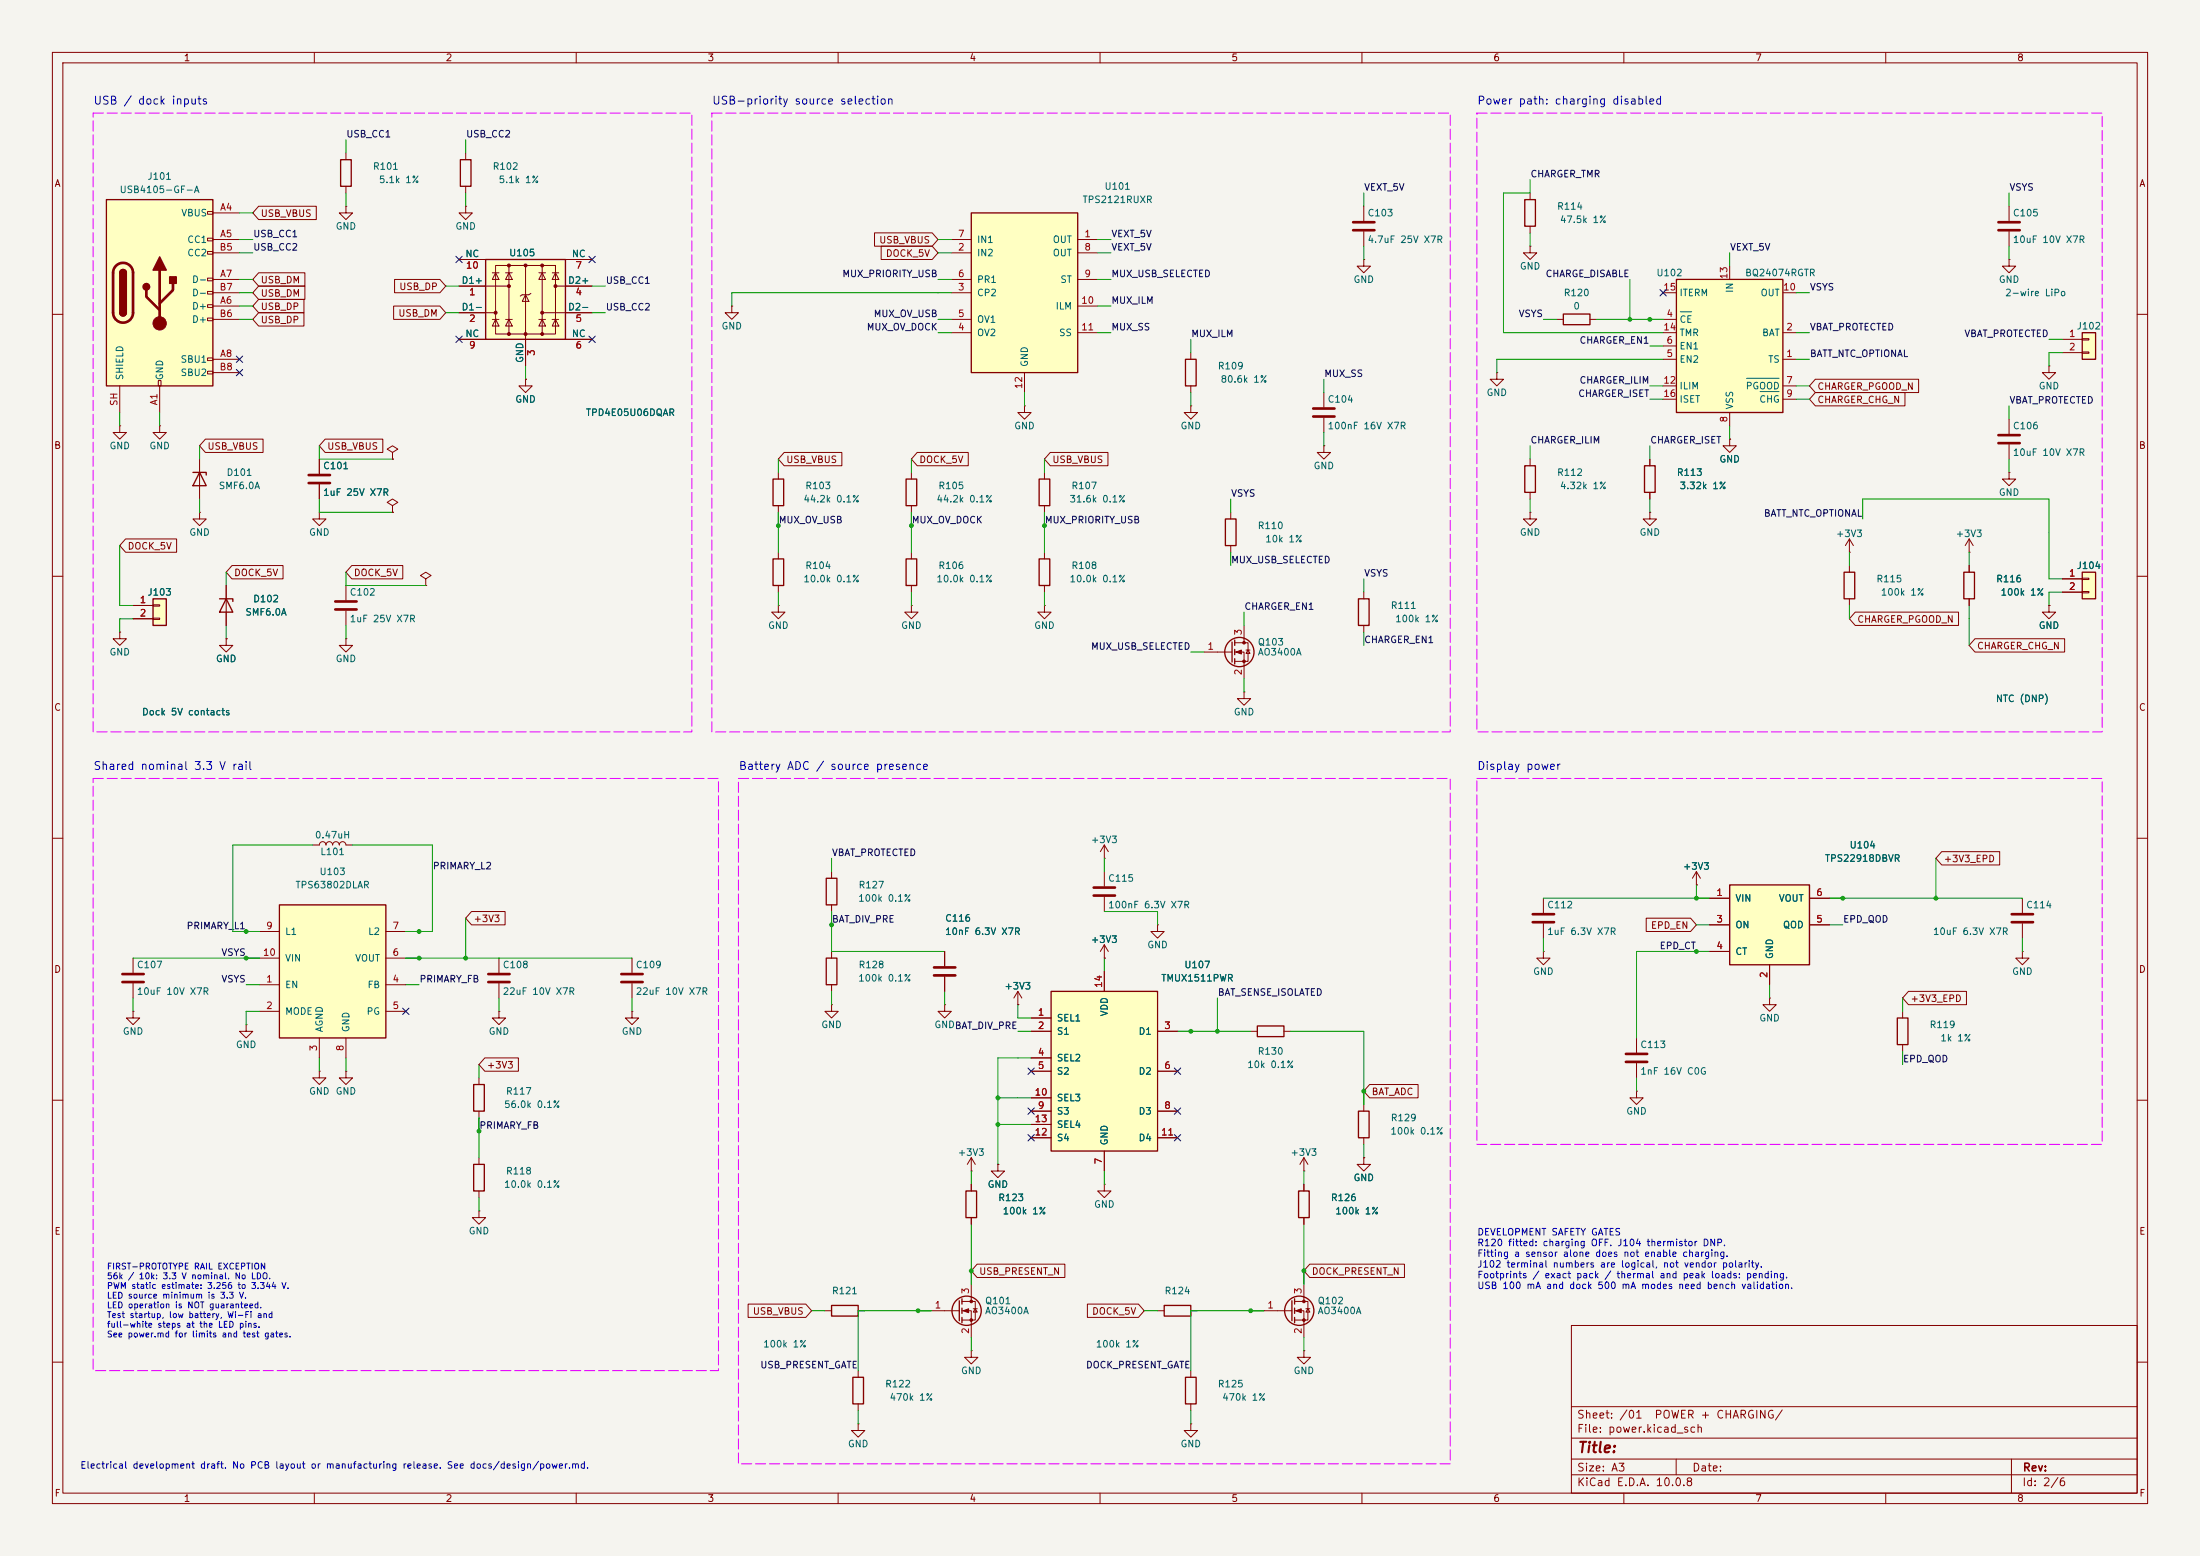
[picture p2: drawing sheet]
<svg xmlns="http://www.w3.org/2000/svg" width="420mm" height="297mm" viewBox="0 0 420 297" stroke-linecap="round" stroke-linejoin="round" font-family="sans-serif">
<path d="M0 0h420v297h-420z" fill="#f5f4ef" stroke="#f5f4ef" stroke-width=".19"/>
<g fill="none" stroke="#840000" stroke-width=".19">
<path d="M10 10h400v277h-400zM12 12h396v273h-396zM60 10v2M110 10v2M160 10v2M210 10v2M260 10v2M310 10v2M360 10v2M10 60h2M408 60h2M292.1 97.8v1.3h1.3l-1.3 1.2-1.3-1.2h1.3"/>
<path d="M292.1 97.8h.1M10 110h2M174 115.6v1.2h1.3l-1.3 1.3-1.3-1.3h1.3M174 115.6h.1M408 110h2M10 160h2M408 160h2M10 210h2M408 210h2M300 253h108v32h-108zM10 260h2M300 278.5h108"/>
<path d="M300 274.5h108M300 268.5h108M320 278.5v3M384 278.5v6.5M408 260h2M60 285v2M110 285v2M160 285v2M210 285v2M260 285v2M300 281.5h108M310 285v2"/>
<path d="M360 285v2"/>
</g>
<path d="M330.2 168.9h15.2v15.3h-15.2z" fill="#ffffc2"/>
<path d="M147.6 91.4h2v5.1h-2zM173 91.4h2v5.1h-2zM198.4 91.4h2v5.1h-2zM147.6 106.7h2v5.1h-2zM173 106.7h2v5.1h-2zM198.4 106.7h2v5.1h-2zM374.9 109.2h2v5.1h-2zM330.2 168.9h15.2v15.3h-15.2zM240 195.8h5.1v2.1h-5.1zM362.2 194.3h2v5.1h-2zM259.3 212.1h2.1v5.1h-2.1zM247.9 227.3h2v5.1h-2z" fill="none" stroke="#840000" stroke-width=".25"/>
<g fill="none" stroke="#840000" stroke-width=".19">
<path d="M195.6 77.5v1.2h1.2l-1.2 1.3-1.3-1.3h1.3M195.6 77.5h.1M148.6 90.2v1.2M148.6 96.5v1.3M174 90.2v1.2M174 96.5v1.3M199.4 90.2v1.2M199.4 96.5v1.3M148.6 105.4v1.3M148.6 111.8v1.2M174 105.4v1.3M174 111.8v1.2"/>
<path d="M199.4 115.6v1.2h1.3l-1.3 1.3-1.3-1.3h1.3M199.4 115.6h.1M199.4 105.4v1.3M199.4 111.8v1.2M375.9 108v1.2M375.9 114.3v1.3M391.2 115.6v1.2h1.2l-1.2 1.3-1.3-1.3h1.3M391.2 115.6h.1M294.6 171.5v2.7M294.6 176.3v2.8M323.8 168.9h.1M323.8 166.4l-.7 1.2"/>
<path d="M323.8 166.4l.8 1.2M323.8 166.4v2.5M326.4 171.5h3.8M326.4 176.5h3.8M345.4 171.5h3.8M345.4 176.5h3.8M386.1 171.5v2.7M386.1 176.3v2.8M95.2 182.9v2.8M95.2 187.7v2.8M120.6 193v1.3h1.3l-1.3 1.3-1.2-1.3h1.2M120.6 193h.1"/>
<path d="M120.6 182.9v2.8M120.6 187.7v2.8M238.8 196.9h1.2M245.1 196.9h1.3M294.6 181.6v1.3h1.3l-1.3 1.3-1.2-1.3h1.2M294.6 181.6h.1M312.4 198.1v2.8M326.4 181.6h3.8M337.8 190.5v1.3h1.3l-1.3 1.2-1.3-1.2h1.3M337.8 190.5h.1M337.8 184.2v3.8M363.2 193v1.3"/>
<path d="M363.2 199.4v1.3M386.1 181.6v1.3h1.2l-1.2 1.3-1.3-1.3h1.3M386.1 181.6h.1M260.3 210.8v1.3M260.3 217.2v1.2M312.4 208.3v1.3h1.3l-1.3 1.2-1.3-1.2h1.3M312.4 208.3h.1M312.4 202.9v2.8M91.4 231.1v1.3h1.3l-1.3 1.3-1.2-1.3h1.2M91.4 231.1h.1M248.9 223.5h.1M248.9 221l-.7 1.2"/>
<path d="M248.9 221l.8 1.2M248.9 221v2.5M248.9 226.1v1.2M248.9 232.4v1.3M260.3 221v1.2h1.3l-1.3 1.3-1.2-1.3h1.2M260.3 221h.1"/>
</g>
<path d="M292.6 174.5h4.1M292.6 176h4.1M384 174.5h4.1M384 176h4.1M93.2 185.9h4.1M93.2 187.5h4.1M118.6 185.9h4.1M118.6 187.5h4.1M310.4 201.2h4.1M310.4 202.7h4.1" fill="none" stroke="#840000" stroke-width=".51"/>
<path d="M397.5 109.2h2.5v5.1h-2.5z" fill="#ffffc2"/>
<path d="M397.5 109.2h2.5v5.1h-2.5z" fill="none" stroke="#840000" stroke-width=".25"/>
<g fill="none" stroke="#840000" stroke-width=".19">
<path d="M139.7 58.4v1.3h1.3l-1.3 1.3-1.3-1.3h1.3M139.7 58.4h.1M383.5 90.2v1.2h1.3l-1.3 1.3-1.2-1.3h1.2M383.5 90.2h.1M383.5 80v2.8M383.5 84.8v2.8M375.9 105.4h.1M375.9 102.9l-.7 1.2M375.9 102.9l.8 1.2M375.9 102.9v2.5M393.7 110.5h3.8M393.7 113h3.8"/>
<path d="M397.5 110.4h1.3v.2h-1.3zM397.5 112.9h1.3v.3h-1.3z"/>
</g>
<path d="M381.5 83.1h4.1M381.5 84.6h4.1" fill="none" stroke="#840000" stroke-width=".51"/>
<path d="M185.4 40.6h20.3v30.5h-20.3z" fill="#ffffc2"/>
<path d="M185.4 40.6h20.3v30.5h-20.3zM352 109.2h2.1v5.1h-2.1zM90.4 207h2.1v5.1h-2.1zM90.4 222.2h2.1v5.1h-2.1z" fill="none" stroke="#840000" stroke-width=".25"/>
<g fill="none" stroke="#840000" stroke-width=".19">
<path d="M383.5 39.4v2.8M181.6 45.7h3.8M181.6 48.3h3.8M181.6 55.9h3.8M181.6 53.3h3.8M205.7 45.7h3.8M205.7 48.3h3.8M205.7 53.3h3.8M205.7 58.4h3.8M383.5 44.2v2.8M181.6 63.5h3.8M181.6 61h3.8"/>
<path d="M195.6 71.1v3.8M205.7 63.5h3.8M148.6 115.6v1.2h1.3l-1.3 1.3-1.3-1.3h1.3M148.6 115.6h.1M353.1 108v1.2M353.1 114.3v1.3M95.2 193v1.3h1.3l-1.3 1.3-1.2-1.3h1.2M95.2 193h.1M158.7 191.8v1.2h1.3l-1.3 1.3-1.2-1.3h1.2M158.7 191.8h.1M180.3 191.8v1.2h1.3l-1.3 1.3-1.2-1.3h1.2M180.3 191.8h.1"/>
<path d="M194.3 191.8h.1M194.3 189.2l-.8 1.3M194.3 189.2l.8 1.3M194.3 189.2v2.6M61 204.5v1.2h1.2l-1.2 1.3-1.3-1.3h1.3M61 204.5h.1M66 204.5v1.2h1.3l-1.3 1.3-1.2-1.3h1.2M66 204.5h.1M91.4 205.7v1.3M91.4 212.1v1.3M91.4 221v1.2M91.4 227.3v1.3"/>
</g>
<path d="M381.5 42.4h4.1M381.5 43.9h4.1" fill="none" stroke="#840000" stroke-width=".51"/>
<path d="M53.3 172.7h20.4v25.4h-20.4z" fill="#ffffc2"/>
<path d="M53.3 172.7h20.4v25.4h-20.4z" fill="none" stroke="#840000" stroke-width=".25"/>
<g fill="none" stroke="#840000" stroke-width=".19">
<path d="M61 97.8v1.3h1.2l-1.2 1.2-1.3-1.2h1.3M61 97.8h.1M61 87.6v2.8M61 92.5v2.8M74.9 96.5l1-.6-1-.6-1 .6 1 .6v1.3M74.9 97.8h.1M81.3 110.5l1-.6-1-.7-1 .7 1 .6v1.3M81.3 111.8h.1M49.5 177.8h3.8M59.7 161.3h1.3a.64 .64 0 0 1 .6-.6 .64 .64 0 0 1 .6 .6 .64 .64 0 0 1 .7-.6 .64 .64 0 0 1 .6 .6 .64 .64 0 0 1 .6-.6 .64 .64 0 0 1 .7 .6 .64 .64 0 0 1 .6-.6 .64 .64 0 0 1 .6 .6h1.3M73.7 177.8h3.8M25.4 193v1.3h1.3l-1.3 1.3-1.3-1.3h1.3"/>
<path d="M25.4 193h.1M25.4 182.9v2.8M25.4 187.7v2.8M47 195.6v1.3h1.3l-1.3 1.2-1.3-1.2h1.3M47 195.6h.1M49.5 188h3.8M49.5 193h3.8M49.5 182.9h3.8M61 198.1v3.8M66 198.1v3.8M73.7 188h3.8M73.7 193h3.8"/>
<path d="M73.7 182.9h3.8"/>
</g>
<path d="M58.9 90.7h4.1M58.9 92.2h4.1M23.4 185.9h4M23.4 187.5h4" fill="none" stroke="#840000" stroke-width=".51"/>
<path d="M320 53.3h20.4v25.4h-20.4z" fill="#ffffc2"/>
<g fill="none" stroke="#840000" stroke-width=".25">
<path d="M320 53.3h20.4v25.4h-20.4zM184.4 227.3h2v5.1h-2zM246.6 248.3v3.8M247.1 247.9v1M247.1 249.7v1M247.1 251.5v1M226.3 262.9h2v5.1h-2z"/>
<circle cx="248" cy="250.2" r="2.79"/>
</g>
<g fill="none" stroke="#840000" stroke-width=".19">
<path d="M317.5 55.9h2.5M330.2 50.8v2.5M340.4 55.9h2.5M383.5 49.5v1.3h1.3l-1.3 1.3-1.2-1.3h1.2M383.5 49.5h.1M317.5 68.6h2.5M317.5 63.5h2.5M317.5 61h2.5M317.5 66h2.5M317.5 73.7h2.5M317.5 76.2h2.5M330.2 78.7v2.6"/>
<path d="M340.4 68.6h2.5M340.4 63.5h2.5M340.4 73.7h2.5M340.4 76.2h2.5M391.2 69.9v1.2h1.2l-1.2 1.3-1.3-1.3h1.3M391.2 69.9h.1M353.1 105.4h.1M353.1 102.9l-.8 1.2M353.1 102.9l.7 1.2M353.1 102.9v2.5M185.4 226.1v1.2M185.4 232.4v1.3"/>
<path d="M190.5 222.2v1.3h1.3l-1.3 1.3-1.3-1.3h1.3M190.5 222.2h.1M210.8 226.1v1.2h1.3l-1.3 1.3-1.3-1.3h1.3M210.8 226.1h.1M241.3 250.2h5.3M247.1 248.4h2.6v3.6h-2.6M247.1 250.2h1.8v5.1M248.9 257.8v1.3h1.3l-1.3 1.2-1.3-1.2h1.3M248.9 257.8h.1M248.9 245.1v3.3M249.3 249.8h.8M249.7 249.8l.4 .6h-.8z"/>
<path d="M227.3 271.8v1.2h1.3l-1.3 1.3-1.2-1.3h1.2M227.3 271.8h.1M227.3 261.6v1.3M227.3 268v1.2"/>
</g>
<path d="M320.8 59.5h2.1M333.4 72.2h6.2M336 74.8h3.6" fill="none" stroke="#006464" stroke-width=".19"/>
<g fill="#840000" stroke="#840000" stroke-width=".19">
<path d="M247.4 250.2l1-.4v.8z"/>
<circle cx="248.9" cy="248.4" r=".25"/>
<circle cx="248.9" cy="252" r=".25"/>
</g>
<path d="M200.7 189.2h20.3v30.5h-20.3z" fill="#ffffc2"/>
<path d="M200.7 189.2h20.3v30.5h-20.3z" fill="none" stroke="#840000" stroke-width=".25"/>
<g fill="none" stroke="#840000" stroke-width=".19">
<path d="M22.9 120.7v1.2h1.2l-1.2 1.3-1.3-1.3h1.3M22.9 120.7h.1M43.2 121.9v1.3h1.2l-1.2 1.3-1.3-1.3h1.3M43.2 121.9h.1M196.8 194.3h3.9M196.8 196.9h3.9M210.8 185.4v3.8M221 196.9h3.8M196.8 201.9h3.9M196.8 204.5h3.9M196.8 212.1h3.9M196.8 209.6h3.9"/>
<path d="M196.8 217.2h3.9M196.8 214.6h3.9M210.8 219.7v3.8M221 204.5h3.8M221 212.1h3.8M221 217.2h3.8"/>
</g>
<path d="M20.3 38.1h20.3v35.6h-20.3z" fill="#ffffc2"/>
<g fill="none" stroke="#840000" stroke-width=".19">
<path d="M39.6 40.4h1v.5h-1zM39.6 45.5h1v.5h-1zM39.6 48h1v.5h-1zM39.6 53.1h1v.5h-1zM39.6 55.6h1v.5h-1zM39.6 58.2h1v.5h-1zM40.6 40.6h5.1M40.6 45.7h5.1M40.6 58.4h5.1M40.6 53.3h5.1M40.6 48.3h5.1M40.6 55.9h5.1"/>
<path d="M22.9 73.7v5M30.2 72.6h.5v1.1h-.5zM30.5 73.7v5M39.6 60.7h1v.5h-1zM39.6 68.3h1v.5h-1zM39.6 70.9h1v.5h-1zM40.6 68.6h5.1M40.6 61h5.1M40.6 71.1h5.1"/>
</g>
<path d="M20.3 38.1h20.3v35.6h-20.3zM22.9 52.1a.64 .64 0 0 1 .6-.7 .64 .64 0 0 1 .6 .7M22.9 59.7a.64 .64 0 0 0 .6 .6 .64 .64 0 0 0 .6-.6" fill="none" stroke="#840000" stroke-width=".25"/>
<path d="M22.1 50.7a1.9 1.9 0 0 1 2.1-.4 1.9 1.9 0 0 1 1.2 1.8v7.6a1.91 1.91 0 0 1-1.9 1.9 1.91 1.91 0 0 1-1.9-1.9v-7.8l.2-.6zM27.9 55.4v1.2l2.6 2.6M30.5 51.6v10.1M33 54.1v1.3l-2.5 2.5" fill="none" stroke="#840000" stroke-width=".51"/>
<g fill="#840000" stroke="#840000" stroke-width=".25">
<path d="M22.9 52.1h1.2v7.6h-1.2z"/>
<path d="M23 51.6a.64 .64 0 0 1 .7-.1 .64 .64 0 0 1 .4 .6h-1.2z"/>
<path d="M22.9 59.7h1.2a.64 .64 0 0 1-.6 .6 .64 .64 0 0 1-.6-.6z"/>
<path d="M30.5 49l1.2 2.6h-2.5z"/>
<path d="M32.4 52.8h1.3v1.3h-1.3z"/>
<circle cx="27.9" cy="54.7" r=".63"/>
</g>
<circle cx="30.5" cy="61.7" r="1.27" fill="#840000" stroke="#840000" stroke-width=".19"/>
<path d="M397.5 63.5h2.5v5.1h-2.5z" fill="#ffffc2"/>
<path d="M397.5 63.5h2.5v5.1h-2.5zM36.8 90.2h2.6v.5M38.1 90.2l1.3 2.5h-2.6z" fill="none" stroke="#840000" stroke-width=".25"/>
<path d="M66 39.4v1.2h1.3l-1.3 1.3-1.2-1.3h1.2M66 39.4h.1M393.7 64.8h3.8M393.7 67.3h3.8M397.5 64.6h1.3v.3h-1.3zM397.5 67.2h1.3v.2h-1.3zM22.9 81.3v1.3h1.2l-1.2 1.2-1.3-1.2h1.3M22.9 81.3h.1M30.5 81.3v1.3h1.2l-1.2 1.2-1.3-1.2h1.3M30.5 81.3h.1M38.1 87.6v7.7" fill="none" stroke="#840000" stroke-width=".19"/>
<path d="M92.7 49.5h15.2v15.3h-15.2z" fill="#ffffc2"/>
<g fill="none" stroke="#840000" stroke-width=".19">
<path d="M66 29.2v1.3M66 35.6v1.2M88.9 39.4v1.2h1.3l-1.3 1.3-1.3-1.3h1.3M88.9 39.4h.1M88.9 29.2v1.3M88.9 35.6v1.2M292.1 36.8v1.3M87.6 54.6h9.6M87.6 59.7h7M87.6 49.5h5.1M94 52.1h1.2M94.6 50.7h11.4v13.1h-11.4z"/>
<path d="M94.6 52.1l.6 1.2h-1.2zM96.5 52.1h1.3M97.2 52.1l.6 1.2h-1.3zM97.2 50.7v13.1M100.3 56.3l.7 1.2h-1.3zM100.3 50.7v19.2M101.3 56l-.3 .3h-1.3l-.4 .2M102.9 52.1h1.2M103.5 52.1l.6 1.2h-1.2zM103.5 50.7v13.1M103.5 59.7h9.5M105.4 52.1h1.3"/>
<path d="M106 52.1l.7 1.2h-1.3zM106 54.6h7M107.9 49.5h5.1M292.1 43.2v1.3M87.6 64.8h5.1M94 61h1.2M94.6 61l.6 1.2h-1.2zM96.5 61h1.3M97.2 61l.6 1.2h-1.3zM100.3 72.4v1.3h1.3l-1.3 1.2-1.2-1.2h1.2M100.3 72.4h.1M102.9 61h1.2"/>
<path d="M103.5 61l.6 1.2h-1.2zM105.4 61h1.3M106 61l.7 1.2h-1.3zM107.9 64.8h5.1M74.9 86.4l1-.7-1-.6-1 .6 1 .7v1.2M74.9 87.6h.1M66 111.8v2.8M66 116.6v2.8M66 121.9v1.3h1.3l-1.3 1.3-1.2-1.3h1.2M66 121.9h.1"/>
</g>
<path d="M65 30.5h2.1v5.1h-2.1zM87.9 30.5h2v5.1h-2zM291.1 38.1h2v5.1h-2zM92.7 49.5h15.2v15.3h-15.2z" fill="none" stroke="#840000" stroke-width=".25"/>
<g fill="#840000" stroke="#840000" stroke-width=".19">
<circle cx="94.6" cy="59.7" r=".28"/>
<circle cx="97.2" cy="50.7" r=".28"/>
<circle cx="97.2" cy="54.6" r=".28"/>
<circle cx="97.2" cy="63.8" r=".28"/>
<circle cx="100.3" cy="50.7" r=".28"/>
<circle cx="100.3" cy="63.8" r=".28"/>
<circle cx="103.5" cy="50.7" r=".28"/>
<circle cx="103.5" cy="59.7" r=".28"/>
<circle cx="103.5" cy="63.8" r=".28"/>
<circle cx="106" cy="54.6" r=".28"/>
</g>
<path d="M64 114.8h4.1M64 116.3h4.1" fill="none" stroke="#840000" stroke-width=".51"/>
<path d="M29.2 114.3h2.5v5.1h-2.5z" fill="#ffffc2"/>
<g fill="none" stroke="#840000" stroke-width=".25">
<path d="M298.4 59.9h5.1v2.1h-5.1zM226.3 68.6h2v5.1h-2zM233.9 99.1h2.1v5h-2.1zM291.1 88.9h2v5.1h-2zM313.9 88.9h2.1v5.1h-2.1zM29.2 114.3h2.5v5.1h-2.5zM41.9 114.3h2.5v.5M43.2 114.3l1.2 2.5h-2.5zM259.3 114.3h2.1v5.1h-2.1zM235.2 122.6v3.8M235.7 122.2v1M235.7 124v1"/>
<path d="M235.7 125.7v1M157.7 167.6h2.1v5.1h-2.1zM157.7 182.9h2.1v5.1h-2.1zM158.7 249.2h5.1v2h-5.1zM183.1 248.3v3.8M183.6 247.9v1M183.6 249.7v1M183.6 251.5v1M222.2 249.2h5.1v2h-5.1zM162.8 262.9h2v5.1h-2z"/>
<circle cx="236.6" cy="124.5" r="2.79"/>
<circle cx="184.5" cy="250.2" r="2.79"/>
</g>
<g fill="none" stroke="#840000" stroke-width=".19">
<path d="M49.4 39.4h11v2.5h-11l-1.1-1.3zM260.3 39.4v2.8M49.4 57.1h8.6v2.6h-8.6l-1.1-1.3zM49.4 52.1h8.8v2.5h-8.8l-1.1-1.3zM49.4 59.7h8.6v2.5h-8.6l-1.1-1.2zM49.4 54.6h8.8v2.6h-8.8l-1.1-1.3zM75.1 58.4h8.9l1.1 1.3-1.1 1.3h-8.9zM75.3 53.3h8.7l1.1 1.3-1.1 1.3h-8.7zM87.6 54.6h5.1M87.6 59.7h5.1M87.6 49.5h5.1M107.9 54.6h5.1"/>
<path d="M107.9 59.7h5.1M107.9 49.5h5.1M166.9 44.4h11.1l1.1 1.3-1.1 1.3h-11.1zM168.2 47h9.8l1.1 1.3-1.1 1.2h-9.8zM260.3 49.5v1.3h1.3l-1.3 1.3-1.2-1.3h1.2M260.3 49.5h.1M260.3 44.2v2.8M292.1 47v1.3h1.3l-1.3 1.2-1.3-1.2h1.3M292.1 47h.1M87.6 64.8h5.1M100.3 72.4h.1M100.3 64.8v5.1"/>
<path d="M107.9 64.8h5.1M227.3 77.5v1.2h1.3l-1.3 1.3-1.2-1.3h1.2M227.3 77.5h.1M227.3 67.3v1.3M227.3 73.7v1.2M252.7 74.9v2.8M252.7 79.8v2.8M285.7 71.1v1.3h1.3l-1.3 1.3-1.2-1.3h1.2M285.7 71.1h.1M297.2 61h1.2M303.5 61h1.3M346.6 72.4h19.7v2.5h-19.7l-1.2-1.2z"/>
<path d="M346.6 74.9h17.1v2.6h-17.1l-1.2-1.3zM38.1 97.8v1.3h1.3l-1.3 1.2-1.3-1.2h1.3M38.1 97.8h.1M39.2 83.8h11v2.6h-11l-1.1-1.3zM61 87.6v2.8M61 92.5v2.8M62.1 83.8h11v2.6h-11l-1.1-1.3zM74.9 97.8h.1M74.9 87.6h.1M149.7 86.4h11v2.5h-11l-1.1-1.3zM175.1 86.4h9.7v2.5h-9.7l-1.1-1.3zM200.5 86.4h11v2.5h-11l-1.1-1.3z"/>
<path d="M234.9 97.8v1.3M252.7 85.1v1.3h1.3l-1.3 1.2-1.2-1.2h1.2M252.7 85.1h.1M292.1 87.6v1.3M292.1 94v1.3M315 97.8v1.3h1.2l-1.2 1.2-1.3-1.2h1.3M315 97.8h.1M315 87.6v1.3M315 94v1.3M330.2 83.8v1.3h1.3l-1.3 1.3-1.3-1.3h1.3M330.2 83.8h.1M24 102.9h9.7v2.5h-9.7l-1.1-1.3z"/>
<path d="M25.4 115.6h3.8M25.4 118.1h3.8M29.2 115.4h1.3v.3h-1.3zM29.2 118h1.3v.2h-1.3zM43.2 111.8v7.6M44.3 107.9h9.7v2.6h-9.7l-1.1-1.3zM67.2 107.9h9.7v2.6h-9.7l-1.2-1.3zM234.9 104.1v1.3M237.5 119.4v3.3M260.3 113v1.3M260.3 119.4v1.3M354.2 116.8h19.7v2.6h-19.7l-1.1-1.3z"/>
<path d="M375.9 108v1.2M375.9 114.3v1.3M391.2 115.6h.1M393.7 110.5h3.8M393.7 113h3.8M43.2 121.9h.1M229.9 124.5h5.3M235.7 122.7h2.6v3.5h-2.6M235.7 124.5h1.8v5M237.5 132.1v1.3h1.3l-1.3 1.2-1.3-1.2h1.3M237.5 132.1h.1M237.9 124.1h.7"/>
<path d="M238.3 124.1l.3 .6h-.7zM377 121.9h17.1v2.6h-17.1l-1.1-1.3zM90 174h6.4v2.5h-6.4l-1.1-1.2zM158.7 166.4v1.2M158.7 172.7v1.3M210.8 163.8h.1M210.8 161.3l-.7 1.3M210.8 161.3l.8 1.3M210.8 161.3v2.5M210.8 166.4v2.8M210.8 171.2v2.8M221 176.5v1.3h1.2l-1.2 1.3-1.3-1.3h1.3"/>
<path d="M221 176.5h.1M314.3 175.3h8.4l1.1 1.2-1.1 1.3h-8.4zM323.8 168.9h.1M326.4 171.5h3.8M326.4 176.5h3.8M345.4 171.5h3.8M345.4 176.5h3.8M370.7 162.6h11.1v2.5h-11.1l-1.1-1.3zM158.7 181.6v1.3M158.7 188v1.2M180.3 181.6v2.8M180.3 186.4v2.8"/>
<path d="M194.3 191.8h.1M196.8 194.3h3.9M196.8 196.9h3.9M210.8 182.9h.1M210.8 180.3v2.6M210.8 185.4v3.8M210.8 180.3l-.7 1.3M210.8 180.3l.8 1.3M221 196.9h3.8M326.4 181.6h3.8M337.8 184.2v3.8M364.3 189.2h11.1v2.6h-11.1l-1.1-1.3z"/>
<path d="M92.6 201.9h6.4v2.6h-6.4l-1.2-1.3zM196.8 201.9h3.9M196.8 204.5h3.9M196.8 212.1h3.9M196.8 209.6h3.9M196.8 217.2h3.9M196.8 214.6h3.9M210.8 219.7v3.8M221 204.5h3.8M221 212.1h3.8M221 217.2h3.8M261.5 207h9.2v2.6h-9.2l-1.2-1.3z"/>
<path d="M185.4 223.5h.1M185.4 221v2.5M185.4 226.1v1.2M185.4 232.4v1.3M185.4 221l-.7 1.2M185.4 221l.8 1.2M190.5 222.2h.1M248.9 226.1v1.2M248.9 232.4v1.3M260.3 221h.1M142.8 248.9h11l1.1 1.3-1.1 1.3h-11zM157.5 250.2h1.2"/>
<path d="M163.8 250.2h1.3M177.8 250.2h5.3M183.6 248.4h2.6v3.6h-2.6M183.6 250.2h1.8v5.1M185.4 257.8v1.3h1.3l-1.3 1.2-1.3-1.2h1.3M185.4 257.8h.1M185.4 245.1v3.3M185.8 249.8h.8M186.2 249.8l.4 .6h-.8zM186.5 241.3h16.8v2.5h-16.8l-1.1-1.2zM207.6 248.9h9.7l1.1 1.3-1.1 1.3h-9.7zM221 250.2h1.2"/>
<path d="M227.3 250.2h1.3M250 241.3h18.1v2.5h-18.1l-1.1-1.2zM163.8 271.8v1.2h1.3l-1.3 1.3-1.2-1.3h1.2M163.8 271.8h.1M163.8 261.6v1.3M163.8 268v1.2"/>
</g>
<path d="M258.3 42.4h4.1M258.3 43.9h4.1M250.7 78h4.1M250.7 79.5h4.1M208.8 169.4h4.1M208.8 170.9h4.1M178.3 184.7h4.1M178.3 186.2h4.1" fill="none" stroke="#840000" stroke-width=".51"/>
<g fill="#840000" stroke="#840000" stroke-width=".19">
<path d="M236 124.5l1-.4v.7z"/>
<path d="M183.9 250.2l1-.4v.8z"/>
<circle cx="237.5" cy="122.7" r=".25"/>
<circle cx="237.5" cy="126.2" r=".25"/>
<circle cx="185.4" cy="248.4" r=".25"/>
<circle cx="185.4" cy="252" r=".25"/>
</g>
<g fill="none" stroke="#009600" stroke-width=".19">
<path d="M66 26.7v2.5M66 36.8v2.6M88.9 26.7v2.5M88.9 36.8v2.6M260.3 36.8v2.6M292.1 34.3v2.5h-5.1v26.7h30.5M383.5 36.8v2.6M45.7 55.9h2.6M45.7 40.6h2.6M45.7 45.7h2.6M45.7 48.3h2.6M45.7 58.4h2.6"/>
<path d="M45.7 53.3h2.6M85.1 54.6h2.5M85.1 59.7h2.5M113 54.6h2.6M113 59.7h2.6M179.1 45.7h2.5M179.1 48.3h2.5M179.1 53.3h2.5M181.6 55.9h-41.9v2.5M209.5 45.7h2.6M209.5 48.3h2.6M209.5 58.4h2.6"/>
<path d="M209.5 53.3h2.6M260.3 47v2.5M292.1 44.5v2.5M311.1 53.3v7.7M330.2 48.3v2.5M342.9 55.9h2.5M383.5 47v2.5M22.9 78.7v2.6M30.5 78.7v2.6M45.7 61h2.6M100.3 69.9v2.5M179.1 63.5h2.5"/>
<path d="M179.1 61h2.5M195.6 74.9v2.6M209.5 63.5h2.6M227.3 64.8v2.5M227.3 74.9v2.6M252.7 72.4v2.5M294.6 61h2.6M304.8 61h12.7M315 73.7h2.5M315 66h2.5M315 76.2h2.5M317.5 68.6h-31.8v2.5"/>
<path d="M342.9 73.7h2.5M342.9 68.6h2.5M342.9 63.5h2.5M342.9 76.2h2.5M383.5 77.5v2.5M391.2 64.8h2.5M393.7 67.3h-2.5v2.6M38.1 85.1v2.5M38.1 95.3v2.5M61 85.1v2.5h13.9M61 95.3v2.5h13.9M148.6 87.6v2.6"/>
<path d="M148.6 97.8v7.6M174 87.6v2.6M174 97.8v7.6M199.4 87.6v2.6M199.4 97.8v7.6M234.9 95.3v2.5M252.7 82.6v2.5M292.1 85.1v2.5M292.1 95.3v2.5M315 85.1v2.5M315 95.3v2.5M330.2 81.3v2.5"/>
<path d="M355.6 99.1v-3.8h35.6v15.2h2.5M383.5 87.6v2.6M22.9 104.1v11.5h2.5M25.4 118.1h-2.5v2.6M43.2 109.2v2.6M43.2 119.4v2.5M66 109.2v2.6h15.3M66 119.4v2.5M148.6 113v2.6M174 113v2.6M199.4 113v2.6M234.9 105.4v2.6"/>
<path d="M237.5 116.8v2.6M260.3 110.5v2.5M353.1 105.4v2.6M353.1 115.6v2.5M375.9 105.4v2.6M375.9 115.6v7.6M393.7 113h-2.5v2.6M227.3 124.5h2.6M237.5 129.5v2.6M260.3 120.7v2.5M59.7 161.3h-15.3v16.5h5.1M67.3 161.3h15.2v16.5h-5"/>
<path d="M88.9 175.3v7.6M158.7 174v7.6h21.6M158.7 163.8v2.6M210.8 163.8v2.6M210.8 174h10.2v2.5M294.6 171.5h31.8M294.6 179.1v2.5M323.8 176.5h2.6M323.8 168.9v2.6M349.2 176.5h2.6M349.2 171.5h36.9M369.6 163.8v7.7"/>
<path d="M386.1 179.1v2.5M25.4 182.9h24.1M25.4 190.5v2.5M47 188h2.5M49.5 193h-2.5v2.6M77.5 182.9h43.1M77.5 188h2.5M95.2 190.5v2.5M120.6 190.5v2.5M158.7 189.2v2.6M180.3 189.2v2.6M194.3 196.9h2.5"/>
<path d="M194.3 191.8v2.5h2.5M210.8 182.9v2.5M224.8 196.9h14M232.4 190.5v6.4M246.4 196.9h13.9v13.9M326.4 181.6h-14v16.5M337.8 188v2.5M363.2 190.5v2.5M61 201.9v2.6M66 201.9v2.6M91.4 203.2v2.5M91.4 213.4v7.6"/>
<path d="M190.5 214.6h6.3M190.5 209.6h6.3M196.8 201.9h-6.3v20.3M260.3 218.4v2.6M312.4 205.7v2.6M363.2 200.7v2.5M91.4 228.6v2.5M185.4 223.5v2.6M185.4 233.7v11.4M210.8 223.5v2.6M248.9 223.5v2.6M248.9 233.7v11.4"/>
<path d="M154.9 250.2h2.6M177.8 250.2h-14v11.4M185.4 255.3v2.5M218.4 250.2h2.6M241.3 250.2h-14v11.4M248.9 255.3v2.5M163.8 269.2v2.6M227.3 269.2v2.6"/>
</g>
<g fill="none" stroke="#000084" stroke-width=".19">
<path d="M87 48.9l1.2 1.2M88.2 48.9l-1.2 1.2M112.4 48.9l1.2 1.2M113.6 48.9l-1.2 1.2M316.9 55.3l1.2 1.2M318.1 55.3l-1.2 1.2M45.1 68l1.2 1.2M45.1 70.5l1.2 1.2M46.3 68l-1.2 1.2M46.3 70.5l-1.2 1.2M87 64.2l1.2 1.2M88.2 64.2l-1.2 1.2"/>
<path d="M112.4 64.2l1.2 1.2M113.6 64.2l-1.2 1.2M76.9 192.4l1.2 1.2M78.1 192.4l-1.2 1.2M196.2 203.9l1.3 1.2M196.2 211.5l1.3 1.2M196.2 216.6l1.3 1.2M197.5 203.9l-1.3 1.2M197.5 211.5l-1.3 1.2M197.5 216.6l-1.3 1.2M224.2 203.9l1.2 1.2M224.2 216.6l1.2 1.2"/>
<path d="M224.2 211.5l1.2 1.2M225.4 203.9l-1.2 1.2M225.4 216.6l-1.2 1.2M225.4 211.5l-1.2 1.2"/>
</g>
<path d="M17.8 21.6h114.3v118.1h-114.3zM135.9 21.6h141v118.1h-141zM281.9 21.6h119.4v118.1h-119.4zM17.8 148.6h119.4v113h-119.4zM141 148.6h135.9v130.8h-135.9zM281.9 148.6h119.4v69.8h-119.4z" fill="none" stroke="#e600ff" stroke-width=".19" stroke-dasharray="2 .7"/>
<g fill="#009600">
<circle cx="47" cy="177.8" r=".46"/>
<circle cx="80" cy="177.8" r=".46"/>
<circle cx="88.9" cy="182.9" r=".46"/>
<circle cx="47" cy="182.9" r=".46"/>
<circle cx="80" cy="182.9" r=".46"/>
<circle cx="91.4" cy="215.9" r=".46"/>
<circle cx="175.3" cy="250.2" r=".46"/>
<circle cx="185.4" cy="242.6" r=".46"/>
<circle cx="190.5" cy="209.6" r=".46"/>
<circle cx="190.5" cy="214.6" r=".46"/>
<circle cx="158.7" cy="176.5" r=".46"/>
<circle cx="238.8" cy="250.2" r=".46"/>
<circle cx="248.9" cy="242.6" r=".46"/>
<circle cx="260.3" cy="208.3" r=".46"/>
<circle cx="227.3" cy="196.9" r=".46"/>
<circle cx="232.4" cy="196.9" r=".46"/>
<circle cx="323.8" cy="181.6" r=".46"/>
<circle cx="369.6" cy="171.5" r=".46"/>
<circle cx="323.8" cy="171.5" r=".46"/>
<circle cx="351.8" cy="171.5" r=".46"/>
<circle cx="315" cy="61" r=".46"/>
<circle cx="311.1" cy="61" r=".46"/>
<circle cx="199.4" cy="100.3" r=".46"/>
<circle cx="174" cy="100.3" r=".46"/>
<circle cx="148.6" cy="100.3" r=".46"/>
</g>
<text font-size="2" fill="#840000" x="301" y="277.8">Title:</text>
<g font-size="1.5" fill="#0000c2">
<text x="17.7" y="20.3">USB / dock inputs</text>
<text x="135.8" y="20.3">USB-priority source selection</text>
<text x="281.9" y="20.3">Power path: charging disabled</text>
<text x="17.7" y="147.3">Shared nominal 3.3 V rail</text>
<text x="140.9" y="147.3">Battery ADC / source presence</text>
<text x="281.9" y="147.3">Display power</text>
</g>
<g font-size="1.5" fill="#840000">
<text x="300.9" y="273.8">File: power.kicad_sch</text>
<text x="300.9" y="271.1">Sheet: /01</text>
<text x="315.7" y="271.1">POWER + CHARGING/</text>
<text x="300.9" y="281.2">Size: A3</text>
<text x="322.9" y="281.2">Date:</text>
<text x="386" y="281.2">Rev:</text>
<text x="300.9" y="284">KiCad E.D.A. 10.0.8</text>
<text x="385.9" y="284">Id: 2/6</text>
</g>
<g font-size="1.3" fill="#840000">
<text x="35" y="12">1</text>
<text x="85" y="12">2</text>
<text x="135" y="12">3</text>
<text x="185" y="12">4</text>
<text x="235" y="12">5</text>
<text x="285" y="12">6</text>
<text x="335" y="12">7</text>
<text x="385" y="12">8</text>
<text x="10.3" y="36">A</text>
<text x="408.3" y="36">A</text>
<text x="49.7" y="41.7">USB_VBUS</text>
<text x="167.7" y="46.8">USB_VBUS</text>
<text x="169" y="49.3">DOCK_5V</text>
<text x="49.7" y="59.5">USB_DP</text>
<text x="49.7" y="54.4">USB_DM</text>
<text x="49.7" y="56.9">USB_DM</text>
<text x="76.1" y="55.7">USB_DP</text>
<text x="49.7" y="62">USB_DP</text>
<text x="75.9" y="60.7">USB_DM</text>
<text x="346.8" y="74.7">CHARGER_PGOOD_N</text>
<text x="346.8" y="77.3">CHARGER_CHG_N</text>
<text x="10.2" y="86">B</text>
<text x="39.5" y="86.1">USB_VBUS</text>
<text x="62.4" y="86.1">USB_VBUS</text>
<text x="150" y="88.7">USB_VBUS</text>
<text x="175.4" y="88.7">DOCK_5V</text>
<text x="200.8" y="88.7">USB_VBUS</text>
<text x="408.2" y="86">B</text>
<text x="24.3" y="105.2">DOCK_5V</text>
<text x="44.6" y="110.3">DOCK_5V</text>
<text x="67.4" y="110.3">DOCK_5V</text>
<text x="354.5" y="119.2">CHARGER_PGOOD_N</text>
<text x="377.3" y="124.2">CHARGER_CHG_N</text>
<text x="10.2" y="136">C</text>
<text x="408.2" y="136">C</text>
<text x="371" y="164.9">+3V3_EPD</text>
<text x="90.3" y="176.3">+3V3</text>
<text x="315.1" y="177.6">EPD_EN</text>
<text x="10.2" y="186">D</text>
<text x="408.2" y="186">D</text>
<text x="364.6" y="191.6">+3V3_EPD</text>
<text x="92.8" y="204.3">+3V3</text>
<text x="261.8" y="209.3">BAT_ADC</text>
<text x="10.3" y="236">E</text>
<text x="408.3" y="236">E</text>
<text x="186.8" y="243.6">USB_PRESENT_N</text>
<text x="250.3" y="243.6">DOCK_PRESENT_N</text>
<text x="143.6" y="251.2">USB_VBUS</text>
<text x="208.4" y="251.2">DOCK_5V</text>
<text x="10.3" y="286">F</text>
<text x="35" y="287">1</text>
<text x="85" y="287">2</text>
<text x="135" y="287">3</text>
<text x="185" y="287">4</text>
<text x="235" y="287">5</text>
<text x="285" y="287">6</text>
<text x="335" y="287">7</text>
<text x="385" y="287">8</text>
<text x="408.3" y="286">F</text>
</g>
<g font-size="1.3" fill="#0f0f0f">
<text x="66" y="26.5">USB_CC1</text>
<text x="88.9" y="26.5">USB_CC2</text>
<text x="292.1" y="34.2">CHARGER_TMR</text>
<text x="260.3" y="36.7">VEXT_5V</text>
<text x="383.5" y="36.7">VSYS</text>
<text x="48.2" y="45.6">USB_CC1</text>
<text x="212.1" y="45.6">VEXT_5V</text>
<text x="48.2" y="48.1">USB_CC2</text>
<text x="160.7" y="53.2">MUX_PRIORITY_USB</text>
<text x="212.1" y="48.1">VEXT_5V</text>
<text x="212.1" y="53.2">MUX_USB_SELECTED</text>
<text x="295" y="53.2">CHARGE_DISABLE</text>
<text x="330.2" y="48.1">VEXT_5V</text>
<text x="115.5" y="59.6">USB_CC2</text>
<text x="115.5" y="54.5">USB_CC1</text>
<text x="212.1" y="58.3">MUX_ILM</text>
<text x="345.4" y="55.8">VSYS</text>
<text x="165.4" y="63.4">MUX_OV_DOCK</text>
<text x="166.7" y="60.8">MUX_OV_USB</text>
<text x="212.1" y="63.4">MUX_SS</text>
<text x="227.3" y="64.6">MUX_ILM</text>
<text x="289.8" y="60.8">VSYS</text>
<text x="301.4" y="65.9">CHARGER_EN1</text>
<text x="345.4" y="63.4">VBAT_PROTECTED</text>
<text x="374.9" y="64.6">VBAT_PROTECTED</text>
<text x="345.4" y="68.5">BATT_NTC_OPTIONAL</text>
<text x="252.7" y="72.3">MUX_SS</text>
<text x="301.2" y="76.1">CHARGER_ISET</text>
<text x="301.4" y="73.5">CHARGER_ILIM</text>
<text x="383.5" y="77.3">VBAT_PROTECTED</text>
<text x="292.1" y="85">CHARGER_ILIM</text>
<text x="314.9" y="85">CHARGER_ISET</text>
<text x="234.9" y="95.1">VSYS</text>
<text x="148.6" y="100.2">MUX_OV_USB</text>
<text x="174" y="100.2">MUX_OV_DOCK</text>
<text x="199.4" y="100.2">MUX_PRIORITY_USB</text>
<text x="336.6" y="98.9">BATT_NTC_OPTIONAL</text>
<text x="234.9" y="107.8">MUX_USB_SELECTED</text>
<text x="260.3" y="110.4">VSYS</text>
<text x="237.5" y="116.7">CHARGER_EN1</text>
<text x="208.2" y="124.3">MUX_USB_SELECTED</text>
<text x="260.3" y="123.1">CHARGER_EN1</text>
<text x="82.5" y="166.2">PRIMARY_L2</text>
<text x="158.7" y="163.7">VBAT_PROTECTED</text>
<text x="35.5" y="177.7">PRIMARY_L1</text>
<text x="158.7" y="176.4">BAT_DIV_PRE</text>
<text x="351.8" y="176.4">EPD_QOD</text>
<text x="42.2" y="182.8">VSYS</text>
<text x="316.7" y="181.5">EPD_CT</text>
<text x="42.2" y="187.8">VSYS</text>
<text x="80" y="187.8">PRIMARY_FB</text>
<text x="232.4" y="190.4">BAT_SENSE_ISOLATED</text>
<text x="363.2" y="203.1">EPD_QOD</text>
<text x="91.4" y="215.8">PRIMARY_FB</text>
<text x="145" y="261.5">USB_PRESENT_GATE</text>
<text x="207.2" y="261.5">DOCK_PRESENT_GATE</text>
</g>
<g font-size="1.3" fill="#006464">
<text x="28.1" y="34.6">J101</text>
<text x="71.1" y="32.7">R101</text>
<text x="72.2" y="35.3">5.1k 1%</text>
<text x="93.9" y="32.7">R102</text>
<text x="95.1" y="35.3">5.1k 1%</text>
<text x="22.7" y="37.2">USB4105-GF-A</text>
<text x="34.5" y="41.6">VBUS</text>
<text x="206.6" y="39.1">TPS2121RUXR</text>
<text x="210.8" y="36.5">U101</text>
<text x="261" y="41.6">C103</text>
<text x="297.1" y="40.3">R114</text>
<text x="384.2" y="41.6">C105</text>
<text x="35.6" y="46.7">CC1</text>
<text x="64" y="44.1">GND</text>
<text x="86.8" y="44.1">GND</text>
<text x="186.4" y="46.7">IN1</text>
<text x="200.9" y="46.7">OUT</text>
<text x="261" y="46.7">4.7uF 25V X7R</text>
<text x="297.7" y="42.9">47.5k 1%</text>
<text x="384.2" y="46.7">10uF 10V X7R</text>
<text x="35.6" y="49.2">CC2</text>
<text x="88.7" y="49.4">NC</text>
<text x="97.1" y="49.2">U105</text>
<text x="109.1" y="49.4">NC</text>
<text x="186.4" y="49.2">IN2</text>
<text x="200.9" y="49.2">OUT</text>
<text x="290" y="51.8">GND</text>
<text x="316.1" y="53">U102</text>
<text x="333" y="53">BQ24074RGTR</text>
<text x="36.6" y="59.4">D+</text>
<text x="36.6" y="54.3">D-</text>
<text x="36.6" y="56.8">D-</text>
<text x="88" y="54.5">D1+</text>
<text x="88" y="59.6">D1-</text>
<text x="108.3" y="54.5">D2+</text>
<text x="108.3" y="59.6">D2-</text>
<text x="186.4" y="56.8">CP2</text>
<text x="186.4" y="54.3">PR1</text>
<text x="201.4" y="59.4">ILM</text>
<text x="202.3" y="54.3">ST</text>
<text x="258.3" y="54.3">GND</text>
<text x="298.4" y="56.8">R120</text>
<text x="300.3" y="59.4">0</text>
<text x="320.5" y="56.8">ITERM</text>
<text x="331.2" y="56" transform="rotate(-90 331.2 56)">IN</text>
<text x="336" y="56.8">OUT</text>
<text x="381.5" y="54.3">GND</text>
<text x="382.7" y="56.8">2-wire LiPo</text>
<text x="36.6" y="61.9">D+</text>
<text x="88.7" y="64.6">NC</text>
<text x="109.1" y="64.6">NC</text>
<text x="137.6" y="63.2">GND</text>
<text x="186.4" y="64.5">OV2</text>
<text x="186.4" y="61.9">OV1</text>
<text x="202.1" y="64.5">SS</text>
<text x="320.5" y="61.9">CE</text>
<text x="320.5" y="64.5">TMR</text>
<text x="336.3" y="64.5">BAT</text>
<text x="396.4" y="63.2">J102</text>
<text x="34.4" y="69.5">SBU1</text>
<text x="100.2" y="69.4" transform="rotate(-90 100.2 69.4)">GND</text>
<text x="196.5" y="70.1" transform="rotate(-90 196.5 70.1)">GND</text>
<text x="232.4" y="70.8">R109</text>
<text x="320.5" y="69.5">EN2</text>
<text x="320.5" y="67">EN1</text>
<text x="337.4" y="69.5">TS</text>
<text x="23.8" y="72.7" transform="rotate(-90 23.8 72.7)">SHIELD</text>
<text x="31.4" y="72.7" transform="rotate(-90 31.4 72.7)">GND</text>
<text x="34.4" y="72.1">SBU2</text>
<text x="98.3" y="77.2">GND</text>
<text x="232.9" y="73.4">80.6k 1%</text>
<text x="253.3" y="77.2">C104</text>
<text x="283.7" y="75.9">GND</text>
<text x="320.5" y="74.6">ILIM</text>
<text x="320.5" y="77.2">ISET</text>
<text x="333.2" y="74.6">PGOOD</text>
<text x="335.8" y="77.2">CHG</text>
<text x="389.1" y="74.6">GND</text>
<text x="111.7" y="79.7">TPD4E05U06DQAR</text>
<text x="193.5" y="82.2">GND</text>
<text x="225.3" y="82.2">GND</text>
<text x="253.3" y="82.2">100nF 16V X7R</text>
<text x="331.2" y="78.3" transform="rotate(-90 331.2 78.3)">VSS</text>
<text x="384.2" y="82.2">C106</text>
<text x="20.8" y="86.1">GND</text>
<text x="28.4" y="86.1">GND</text>
<text x="61.6" y="89.9">C101</text>
<text x="250.7" y="89.9">GND</text>
<text x="328.1" y="88.6">GND</text>
<text x="384.2" y="87.3">10uF 10V X7R</text>
<text x="41.7" y="93.7">SMF6.0A</text>
<text x="43.1" y="91.1">D101</text>
<text x="61.6" y="94.9">1uF 25V X7R</text>
<text x="153.6" y="93.7">R103</text>
<text x="179" y="93.7">R105</text>
<text x="204.4" y="93.7">R107</text>
<text x="297.1" y="91.1">R112</text>
<text x="297.7" y="93.7">4.32k 1%</text>
<text x="320" y="91.1">R113</text>
<text x="320.5" y="93.7">3.32k 1%</text>
<text x="381.5" y="94.9">GND</text>
<text x="153.3" y="96.2">44.2k 0.1%</text>
<text x="178.7" y="96.2">44.2k 0.1%</text>
<text x="204.1" y="96.2">31.6k 0.1%</text>
<text x="240" y="101.3">R110</text>
<text x="36" y="102.6">GND</text>
<text x="58.9" y="102.6">GND</text>
<text x="241.4" y="103.8">10k 1%</text>
<text x="290" y="102.6">GND</text>
<text x="312.9" y="102.6">GND</text>
<text x="350.4" y="102.8">+3V3</text>
<text x="373.3" y="102.8">+3V3</text>
<text x="28.1" y="114">J103</text>
<text x="66.7" y="114">C102</text>
<text x="153.3" y="111.5">10.0k 0.1%</text>
<text x="153.6" y="108.9">R104</text>
<text x="178.7" y="111.5">10.0k 0.1%</text>
<text x="179" y="108.9">R106</text>
<text x="204.1" y="111.5">10.0k 0.1%</text>
<text x="204.4" y="108.9">R108</text>
<text x="358.1" y="111.5">R115</text>
<text x="359" y="114">100k 1%</text>
<text x="381" y="111.5">R116</text>
<text x="381.8" y="114">100k 1%</text>
<text x="396.4" y="108.9">J104</text>
<text x="46.7" y="117.8">SMF6.0A</text>
<text x="48.2" y="115.3">D102</text>
<text x="66.7" y="119.1">1uF 25V X7R</text>
<text x="265.4" y="116.5">R111</text>
<text x="266.2" y="119.1">100k 1%</text>
<text x="20.8" y="125.4">GND</text>
<text x="146.5" y="120.3">GND</text>
<text x="171.9" y="120.3">GND</text>
<text x="197.3" y="120.3">GND</text>
<text x="240" y="123.5">Q103</text>
<text x="240" y="125.4">AO3400A</text>
<text x="389.1" y="120.3">GND</text>
<text x="41.1" y="126.7">GND</text>
<text x="64" y="126.7">GND</text>
<text x="27" y="136.9">Dock 5V contacts</text>
<text x="235.4" y="136.9">GND</text>
<text x="380.9" y="134.3">NTC (DNP)</text>
<text x="60" y="160.3">0.47uH</text>
<text x="208.2" y="161.2">+3V3</text>
<text x="60.9" y="167.3">U103</text>
<text x="61" y="163.5">L101</text>
<text x="321.2" y="166.3">+3V3</text>
<text x="348.3" y="164.8">TPS22918DBVR</text>
<text x="353" y="162.3">U104</text>
<text x="56.3" y="169.9">TPS63802DLAR</text>
<text x="163.7" y="172.4">100k 0.1%</text>
<text x="163.8" y="169.9">R127</text>
<text x="211.4" y="168.6">C115</text>
<text x="211.4" y="173.7">100nF 6.3V X7R</text>
<text x="295.3" y="173.7">C112</text>
<text x="331.2" y="172.4">VIN</text>
<text x="339.5" y="172.4">VOUT</text>
<text x="386.7" y="173.7">C114</text>
<text x="54.3" y="178.8">L1</text>
<text x="70.2" y="178.8">L2</text>
<text x="180.3" y="176.2">C116</text>
<text x="180.3" y="178.8">10nF 6.3V X7R</text>
<text x="295.3" y="178.8">1uF 6.3V X7R</text>
<text x="331.2" y="177.5">ON</text>
<text x="340.3" y="177.5">QOD</text>
<text x="368.9" y="178.8">10uF 6.3V X7R</text>
<text x="26" y="185.1">C107</text>
<text x="54.3" y="183.8">VIN</text>
<text x="67.7" y="183.8">VOUT</text>
<text x="95.9" y="185.1">C108</text>
<text x="121.3" y="185.1">C109</text>
<text x="163.8" y="185.1">R128</text>
<text x="208.2" y="180.3">+3V3</text>
<text x="218.9" y="181.3">GND</text>
<text x="226" y="185.1">U107</text>
<text x="331.2" y="182.6">CT</text>
<text x="338.8" y="183.2" transform="rotate(-90 338.8 183.2)">GND</text>
<text x="26" y="190.2">10uF 10V X7R</text>
<text x="54.3" y="188.9">EN</text>
<text x="70.1" y="188.9">FB</text>
<text x="95.9" y="190.2">22uF 10V X7R</text>
<text x="121.3" y="190.2">22uF 10V X7R</text>
<text x="163.7" y="187.7">100k 0.1%</text>
<text x="191.6" y="189.2">+3V3</text>
<text x="221.6" y="187.7">TMUX1511PWR</text>
<text x="292.6" y="186.4">GND</text>
<text x="384" y="186.4">GND</text>
<text x="23.3" y="197.8">GND</text>
<text x="54.3" y="194">MODE</text>
<text x="61.9" y="197.1" transform="rotate(-90 61.9 197.1)">AGND</text>
<text x="67" y="197.1" transform="rotate(-90 67 197.1)">GND</text>
<text x="69.9" y="194">PG</text>
<text x="93.2" y="197.8">GND</text>
<text x="118.6" y="197.8">GND</text>
<text x="156.7" y="196.5">GND</text>
<text x="178.3" y="196.5">GNDBAT_DIV_PRE</text>
<text x="201.6" y="195.3">SEL1</text>
<text x="201.6" y="197.8">S1</text>
<text x="211.8" y="194.1" transform="rotate(-90 211.8 194.1)">VDD</text>
<text x="217.3" y="197.8">D1</text>
<text x="335.8" y="195.3">GND</text>
<text x="368.3" y="196.5">R119</text>
<text x="44.9" y="200.4">GND</text>
<text x="201.6" y="202.9">SEL2</text>
<text x="240" y="201.6">R130</text>
<text x="313" y="200.4">C113</text>
<text x="370.3" y="199.1">1k 1%</text>
<text x="58.9" y="209.2">GND</text>
<text x="64" y="209.2">GND</text>
<text x="96.5" y="209.2">R117</text>
<text x="201.6" y="205.4">S2</text>
<text x="217.3" y="205.4">D2</text>
<text x="238" y="204.2">10k 0.1%</text>
<text x="313" y="205.4">1nF 16V C0G</text>
<text x="96.1" y="211.8">56.0k 0.1%</text>
<text x="201.6" y="213.1">S3</text>
<text x="201.6" y="210.5">SEL3</text>
<text x="201.6" y="215.6">SEL4</text>
<text x="217.3" y="213.1">D3</text>
<text x="265.4" y="214.3">R129</text>
<text x="310.4" y="213.1">GND</text>
<text x="182.8" y="220.9">+3V3</text>
<text x="201.6" y="218.1">S4</text>
<text x="211.8" y="218.7" transform="rotate(-90 211.8 218.7)">GND</text>
<text x="217.3" y="218.1">D4</text>
<text x="246.3" y="220.9">+3V3</text>
<text x="265.3" y="216.9">100k 0.1%</text>
<text x="96.1" y="227">10.0k 0.1%</text>
<text x="96.5" y="224.5">R118</text>
<text x="188.4" y="227">GND</text>
<text x="258.3" y="225.8">GND</text>
<text x="190.5" y="229.6">R123</text>
<text x="191.3" y="232.1">100k 1%</text>
<text x="208.8" y="230.8">GND</text>
<text x="254" y="229.6">R126</text>
<text x="254.8" y="232.1">100k 1%</text>
<text x="89.4" y="235.9">GND</text>
<text x="158.7" y="247.3">R121</text>
<text x="187.9" y="249.2">Q101</text>
<text x="187.9" y="251.2">AO3400A</text>
<text x="222.2" y="247.3">R124</text>
<text x="251.4" y="249.2">Q102</text>
<text x="251.4" y="251.2">AO3400A</text>
<text x="145.6" y="257.5">100k 1%</text>
<text x="209.1" y="257.5">100k 1%</text>
<text x="183.4" y="262.6">GND</text>
<text x="246.9" y="262.6">GND</text>
<text x="168.9" y="265.1">R122</text>
<text x="169.7" y="267.7">470k 1%</text>
<text x="232.4" y="265.1">R125</text>
<text x="233.2" y="267.7">470k 1%</text>
<text x="161.8" y="276.6">GND</text>
<text x="225.3" y="276.6">GND</text>
</g>
<g font-size="1.3" fill="#a90000">
<text x="41.9" y="40.5">A4</text>
<text x="41.9" y="45.6">A5</text>
<text x="182.8" y="45.6">7</text>
<text x="206.9" y="45.6">1</text>
<text x="41.8" y="48.1">B5</text>
<text x="41.9" y="53.2">A7</text>
<text x="88.8" y="51.6">10</text>
<text x="109.8" y="51.6">7</text>
<text x="182.8" y="48.1">2</text>
<text x="182.8" y="53.2">6</text>
<text x="206.9" y="48.1">8</text>
<text x="206.9" y="53.2">9</text>
<text x="330.1" y="53.4" transform="rotate(-90 330.1 53.4)">13</text>
<text x="41.8" y="55.7">B7</text>
<text x="41.9" y="58.3">A6</text>
<text x="89.4" y="56.7">1</text>
<text x="109.8" y="56.7">4</text>
<text x="182.8" y="55.7">3</text>
<text x="206.3" y="58.3">10</text>
<text x="317.4" y="55.7">15</text>
<text x="340.3" y="55.7">10</text>
<text x="41.8" y="60.8">B6</text>
<text x="89.4" y="61.8">2</text>
<text x="109.8" y="61.8">5</text>
<text x="182.8" y="63.4">4</text>
<text x="182.8" y="60.8">5</text>
<text x="206.3" y="63.4">11</text>
<text x="317.4" y="63.4">14</text>
<text x="318" y="60.8">4</text>
<text x="318" y="65.9">6</text>
<text x="340.9" y="63.4">2</text>
<text x="394.9" y="64.6">1</text>
<text x="41.8" y="71">B8</text>
<text x="41.9" y="68.4">A8</text>
<text x="89.4" y="66.8">9</text>
<text x="102.4" y="68" transform="rotate(-90 102.4 68)">3</text>
<text x="109.8" y="66.8">6</text>
<text x="318" y="68.4">5</text>
<text x="340.9" y="68.4">1</text>
<text x="394.9" y="67.2">2</text>
<text x="22.7" y="77.6" transform="rotate(-90 22.7 77.6)">SH</text>
<text x="30.3" y="77.5" transform="rotate(-90 30.3 77.5)">A1</text>
<text x="195.4" y="74.4" transform="rotate(-90 195.4 74.4)">12</text>
<text x="317.4" y="73.5">12</text>
<text x="317.4" y="76.1">16</text>
<text x="340.9" y="73.5">7</text>
<text x="340.9" y="76.1">9</text>
<text x="330.1" y="80.7" transform="rotate(-90 330.1 80.7)">8</text>
<text x="394.9" y="110.4">1</text>
<text x="394.9" y="112.9">2</text>
<text x="26.6" y="115.4">1</text>
<text x="26.6" y="118">2</text>
<text x="230.4" y="124.3">1</text>
<text x="237.4" y="121.4" transform="rotate(-90 237.4 121.4)">3</text>
<text x="237.4" y="129" transform="rotate(-90 237.4 129)">2</text>
<text x="327.6" y="171.3">1</text>
<text x="346.6" y="171.3">6</text>
<text x="50.7" y="177.7">9</text>
<text x="74.8" y="177.7">7</text>
<text x="327.6" y="176.4">3</text>
<text x="346.6" y="176.4">5</text>
<text x="50.1" y="182.7">10</text>
<text x="74.8" y="182.7">6</text>
<text x="327.6" y="181.5">4</text>
<text x="50.7" y="187.8">1</text>
<text x="74.8" y="187.8">4</text>
<text x="210.7" y="188.7" transform="rotate(-90 210.7 188.7)">14</text>
<text x="337.7" y="186.8" transform="rotate(-90 337.7 186.8)">2</text>
<text x="50.7" y="192.9">2</text>
<text x="74.8" y="192.9">5</text>
<text x="198" y="194.2">1</text>
<text x="198" y="196.7">2</text>
<text x="222.2" y="196.7">3</text>
<text x="60.8" y="200.8" transform="rotate(-90 60.8 200.8)">3</text>
<text x="65.9" y="200.8" transform="rotate(-90 65.9 200.8)">8</text>
<text x="198" y="201.8">4</text>
<text x="197.4" y="209.4">10</text>
<text x="198" y="204.3">5</text>
<text x="222.2" y="204.3">6</text>
<text x="197.4" y="214.5">13</text>
<text x="198" y="212">9</text>
<text x="222.2" y="212">8</text>
<text x="197.4" y="217">12</text>
<text x="221.5" y="217">11</text>
<text x="210.7" y="222.3" transform="rotate(-90 210.7 222.3)">7</text>
<text x="178.3" y="250.1">1</text>
<text x="185.3" y="247.1" transform="rotate(-90 185.3 247.1)">3</text>
<text x="241.8" y="250.1">1</text>
<text x="248.8" y="247.1" transform="rotate(-90 248.8 247.1)">3</text>
<text x="185.3" y="254.7" transform="rotate(-90 185.3 254.7)">2</text>
<text x="248.8" y="254.7" transform="rotate(-90 248.8 254.7)">2</text>
</g>
<g font-size="1.3" fill="#0000c2">
<text x="281.9" y="236.1">DEVELOPMENT SAFETY GATES</text>
<text x="281.9" y="238.2">R120 fitted: charging OFF. J104 thermistor DNP.</text>
<text x="281.9" y="240.2">Fitting a sensor alone does not enable charging.</text>
<text x="281.9" y="242.3">J102 terminal numbers are logical, not vendor polarity.</text>
<text x="281.9" y="244.3">Footprints / exact pack / thermal and peak loads: pending.</text>
<text x="281.9" y="246.4">USB 100 mA and dock 500 mA modes need bench validation.</text>
<text x="15.2" y="280.6">Electrical development draft. No PCB layout or manufacturing release. See docs/design/power.md.</text>
</g>
<g font-size="1.2" fill="#0000c2">
<text x="20.3" y="242.6">FIRST-PROTOTYPE RAIL EXCEPTION</text>
<text x="20.3" y="244.4">56k / 10k: 3.3 V nominal. No LDO.</text>
<text x="20.3" y="246.3">PWM static estimate: 3.256 to 3.344 V.</text>
<text x="20.3" y="248.1">LED source minimum is 3.3 V.</text>
<text x="20.3" y="250">LED operation is NOT guaranteed.</text>
<text x="20.3" y="251.9">Test startup, low battery, Wi-Fi and</text>
<text x="20.3" y="253.7">full-white steps at the LED pins.</text>
<text x="20.3" y="255.6">See power.md for limits and test gates.</text>
</g>
</svg>
